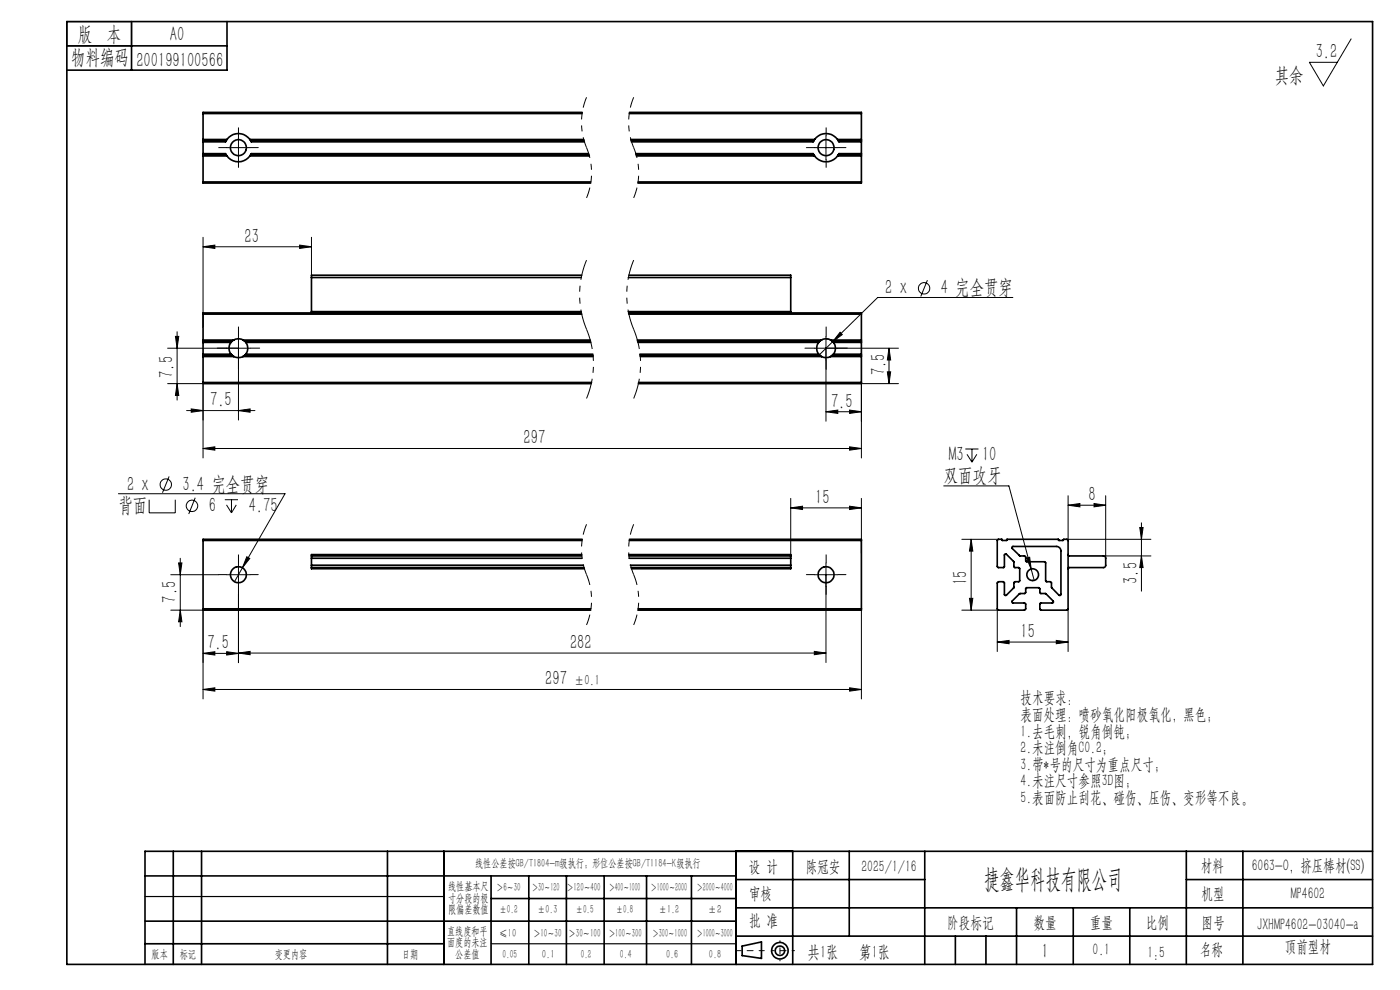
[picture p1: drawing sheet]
<svg xmlns="http://www.w3.org/2000/svg" width="297mm" height="210mm" viewBox="0 0 297 210" stroke-linecap="round" stroke-linejoin="round" font-family="sans-serif">
<g fill="none" stroke="#000" stroke-width=".21">
<path d="M286.6 8.2l-5.9 10-2.9-5h5.9M48.1 31.3h5M50.6 28.8v5M172.8 31.3h4.9M175.2 28.8v5M43.1 52.3l2.5-.3v.7zM43.1 50.3v19.2M43.1 52.3h23M63.6 52l2.5 .3-2.5 .4zM66.1 50.3v8.1M196.7 59.4l-1.4 3.5M35.6 73.9h17.5"/>
<path d="M37.2 71.4h.7l-.3 2.5zM37.6 70.4v14.5M50.6 71.4v17.7M175.2 71.4v18M175.3 71.9a2.08 2.08 0 0 1 1.5 .7M178.2 70.5l.5 .5-2 1.5zM188.2 78.9h.7l-.3 2.5zM188.6 73.9v7.5M188.6 73.9l.3 2.5h-.7zM190.6 73.9h-17.8M214.9 63.1h-28.7l-12.4 12.2M35.6 81.4h7.5v15.7"/>
<path d="M37.6 81.4l.3 2.5h-.7zM39.6 87.1h14.5M40.6 86.7l2.5 .4-2.5 .3zM43.1 95.1l2.5-.3v.7zM43.1 95.1h139.6M50.6 87.1l2.5-.4v.7zM175.2 87.3l2.5-.3v.7zM175.2 87.3h7.5M180.2 94.8l2.5 .3-2.5 .4zM180.2 87l2.5 .3-2.5 .4zM190.6 81.4h-7.9v15.7M204.8 95.2h2.8"/>
<path d="M205.1 96.4l1.1 1.6M206.2 95.2v2.8M207.2 96.4l-1 1.6M25.1 104.7h35.4l-9.1 15.7M31.6 106v2.8h5.6v-2.8M35.9 101.1l-1.4 3.4M37.9 119.4h.7l-.4 2.5zM38.2 118.4v14.5M41.4 105.6l-1.4 3.4M47.7 106h2.8M48 107.1l1.1 1.7M49.1 106v2.8"/>
<path d="M50.1 107.1l-1 1.7M50.6 119.4v5M52.4 118.1l.6 .4-1.6 1.9zM167.7 107.7l2.6-.3v.7zM167.7 105.7v11.9M167.7 107.7h15M175.2 119.4v21.1M180.2 107.4l2.5 .3-2.5 .4zM182.7 105.7v11.8M200.2 103.1h13.8l4.8 17.6M204 114.4h7.8M206 114.4l.4 2.5h-.7z"/>
<path d="M206 114.4v15M217.8 118.4l.6-.2 .4 2.5zM226.3 114.4h17.9M226.6 107.2l2.5-.4v.7zM226.6 105.2v9.4M226.6 107.2h8M232.1 106.8l2.5 .4-2.5 .3zM234.1 117.9h10.1M234.6 105.2v13.2M241.8 111.9h.7l-.4 2.5zM242.1 117.9l.4 2.5h-.7zM242.1 110.9v14.5"/>
<path d="M36.2 121.9h10.2M36.2 129.4h6.9v18.9M38.2 129.4l.4 2.5h-.7zM43.1 138.6l2.5-.4v.8zM43.1 138.6h7.5M48.1 138.2l2.5 .4-2.5 .4zM48.1 121.9h5M50.6 138.5l2.5-.3v.7zM50.6 126.1v14.5M50.6 138.5h124.6M51.4 120.4l-1.7 3M172.8 138.2l2.4 .3-2.4 .4z"/>
<path d="M172.8 121.9h4.9M182.7 129.4v18.9M204 129.4h7.8M205.7 126.9h.7l-.4 2.5zM211.6 136.2l2.5-.4v.8zM211.6 129.1v9.1M211.6 136.2h15M218.8 120.7l.6 2.4M224.1 135.8l2.5 .4-2.5 .4zM226.6 129.1v9.1M43.1 146.3l2.5-.4v.7zM43.1 146.3h139.6"/>
<path d="M180.2 145.9l2.5 .4-2.5 .3z"/>
<circle cx="196" cy="61.2" r="1.21"/>
<circle cx="35.2" cy="102.8" r="1.21"/>
<circle cx="40.7" cy="107.3" r="1.22"/>
</g>
<path d="M124.4 20.6a13.9 13.9 0 0 0 0 10.7M124.4 31.3a13.9 13.9 0 0 1 0 10.7M134.4 20.6a13.9 13.9 0 0 0 0 10.7M134.4 31.3a13.9 13.9 0 0 1 0 10.7M124.4 111.2a13.9 13.9 0 0 0 0 10.7M134.4 111.2a13.9 13.9 0 0 0 0 10.7M124.4 121.9a13.9 13.9 0 0 1 0 10.7M134.4 121.9a13.9 13.9 0 0 1 0 10.7" fill="none" stroke="#000" stroke-width=".21" stroke-dasharray="6.3 1.3 1.3 1.3 1.3 1.3" stroke-dashoffset="4" stroke-linecap="butt"/>
<path d="M124.4 55.2a19.1 19.1 0 0 0 0 14.6M134.4 55.2a19.1 19.1 0 0 0 0 14.6M124.4 69.8a19.1 19.1 0 0 1 0 14.7M134.4 69.8a19.1 19.1 0 0 1 0 14.7" fill="none" stroke="#000" stroke-width=".21" stroke-dasharray="6.3 1.3 1.3 1.3 1.3 1.3" stroke-dashoffset="2" stroke-linecap="butt"/>
<g fill="none" stroke="#000" stroke-width=".35">
<path d="M14.2 4.6h277v200h-277zM14.2 9.7h34M27.9 4.6v10.3M48.2 4.6v10.3h-34M43.1 32.8v.3M43.1 29.6v.2M43.1 38.6v.2h82.2M43.1 29.8v.3M43.1 32.6h4.7l.2 .2M43.1 32.6v.2M43.1 24.1v5.5M43.1 30.1v2.5"/>
<path d="M43.1 33.1v5.5M43.1 33.1h5.1M43.1 38.6h82.2M43.1 32.8h4.9M43.1 29.6h5.1M43.1 29.8h4.9M43.1 24.1h80.4M48 32.8l.2 .3M48 29.8l-.2 .3h-4.7M48.2 33.1a3 3 0 0 0 4.8 0M48.2 29.6l-.2 .2M48.2 29.6a2.97 2.97 0 0 1 4.8 0"/>
<path d="M53 29.6l.2 .2M53 33.1h72M53 29.6h70.8M53.2 32.8l-.2 .3M53.2 29.8l.1 .3h70.7M53.2 32.8h71.8M53.2 29.8h70.7M123.5 23.8h-80.4v.3M124.8 32.6h-71.5l-.1 .2M133.5 24.1h49.2M133.5 23.8h49.2v.3M133.8 29.6h39"/>
<path d="M133.9 29.8h38.7M134.9 32.6h37.6l.1 .2M134.9 32.8h37.7M135 33.1h37.8M135.4 38.6h47.3M172.6 32.8l.2 .3M172.6 29.8l-.1 .3h-38.6M172.8 33.1a3.1 3.1 0 0 0 4.9 0M172.8 29.6l-.2 .2M172.8 29.6a3 3 0 0 1 4.9 0M177.7 29.6l.1 .2M177.7 33.1h5"/>
<path d="M177.7 29.6h5M177.8 32.8l-.1 .3M177.8 29.8l.2 .3h4.7M177.8 32.8h4.9M177.8 29.8h4.9M182.7 29.6v.2M182.7 32.8v.3M182.7 38.6v.2h-47.4M182.7 32.6h-4.7l-.2 .2M182.7 32.6v.2M182.7 29.8v.3M182.7 24.1v5.5"/>
<path d="M182.7 30.1v2.5M182.7 33.1v5.5M66.1 58.9v7.2M66.1 58.9h57.2M123.4 58.4h-57.3v.5M133.3 58.9h34.4M133.4 58.4h34.3v.5M167.7 58.9v7.2M43.1 75.4v.2M43.1 72.1v.3M43.1 72.4v.2M43.1 75.1v.3"/>
<path d="M43.1 66.6v5.5M43.1 72.6v2.5M43.1 75.6v5.5M43.1 75.6h6.5M43.1 75.4h6.1M43.1 72.4h6.1M43.1 72.1h6.5M43.1 66.6h80.3M43.1 72.6h5.9M43.1 75.1h5.9M49 75.1l.2 .3M49 72.6a2.06 2.06 0 0 0 0 2.5"/>
<path d="M49.2 75.4l.4 .2M49.2 72.4l-.2 .2M49.6 75.6a2.03 2.03 0 0 0 1.9 0M49.6 72.1l-.4 .3M49.6 72.1a1.81 1.81 0 0 1 1.9 0M51.5 72.1l.4 .3M51.5 75.6h74.3M51.5 72.1h73.7M51.9 75.4l-.4 .2M51.9 72.4l.2 .2M51.9 75.4h73.9M51.9 72.4h73.4"/>
<path d="M52.1 75.1l-.2 .3M52.1 72.6a2.06 2.06 0 0 1 0 2.5M52.1 72.6h73.2M52.1 75.1h73.7M66.1 66.1v.3M66.1 66.1h57.2M123.3 66.4h-80.2v.2M133.3 66.1h34.4M133.3 66.4h49.4v.2M133.4 66.6h49.3M135.2 72.1h39.1M135.3 72.4h38.6"/>
<path d="M135.3 72.6h38.4M135.7 75.1h38M135.8 75.4h38.1M135.8 75.6h38.5M167.7 66.1v.3M173.7 75.1l.2 .3M173.7 72.6a2.06 2.06 0 0 0 0 2.5M173.9 75.4l.4 .2M173.9 72.4l-.2 .2M174.3 75.6a2.03 2.03 0 0 0 1.9 0M174.3 72.1l-.4 .3M174.3 72.1a1.81 1.81 0 0 1 1.9 0"/>
<path d="M176.2 72.1l.4 .3M176.2 75.6h6.5M176.2 72.1h6.5M176.6 75.4l-.4 .2M176.6 72.4l.2 .2M176.6 75.4h6.1M176.6 72.4h6.1M176.8 75.1l-.2 .3M176.8 72.6a2.06 2.06 0 0 1 0 2.5M176.8 72.6h5.9M176.8 75.1h5.9M182.7 75.4v.2"/>
<path d="M182.7 72.1v.3M182.7 72.4v.2M182.7 75.1v.3M182.7 66.6v5.5M182.7 72.6v2.5M182.7 75.6v5.5M43.1 81.1v.3h82.3M43.1 81.1h82.4M135.5 81.1h47.2M182.7 81.1v.3h-47.3M43.1 114.6h80.4M43.1 114.6v14.5"/>
<path d="M66.1 119.9v.5M66.1 117.9v.5M66.1 119.9h57.7M66.1 118.4h57.4M66.1 117.9h57.3M66.1 118.4v1.5M123.4 117.6h-57.3v.3M123.5 114.4h-80.4v.2M133.4 117.6h34.3v.3M133.4 117.9h34.3M133.5 118.4h34.2M133.5 114.6h49.2"/>
<path d="M133.5 114.4h49.2v.2M133.7 119.9h34M167.7 119.9v.5M167.7 117.9v.5M167.7 118.4v1.5M182.7 114.6v14.5M211.6 114.5l.9-.1 .1 .2h.9l.1-.2h10.9l.1 .2h.9l.2-.2 .8 .1 .1 14.7-.3 .2h-5.5l-.2-.2 .1-1.3h2.5a.24 .24 0 0 0 .3-.1 .24 .24 0 0 0-.1-.3l-1.5-1.6h-1.2l-.1-.1v-.9l-.2-.2h-2.7l-.1 .1v.9l-.2 .2h-1.1l-1.6 1.7 .1 .3h2.7l.1 .3v.9l-.2 .3h-5.7l-.1-.3v-5.5l.2-.2h1l.2 .1 .1 2.6 .3 .2 1.7-1.6v-1.1l.2-.2h.9l.1-.1v-2.7l-.2-.2h-.9l-.1-.1v-1.2l-1.6-1.5a.24 .24 0 0 0-.3-.1 .24 .24 0 0 0-.1 .2l-.1 2.6-1.3 .1-.1-.3zM214.7 116l9.4-.1a.96 .96 0 0 1 1 1v9.2l-.3 .2-1.7-1.6v-1.1l-.3-.2h-.8l-.2-.2v-3.9l-4-.1-.2-.2v-.9l-.2-.2h-1.1l-1.6-1.6zM226.6 117.6l.2 .3h7.4l.4 .4v1.7l-.4 .4h-7.4l-.2 .2M43.1 129.1v.3h82.2M43.1 129.1h82.2M66.1 120.4v.2h57.9"/>
<path d="M66.1 120.4h57.8M133.9 120.4h33.8M135.4 129.1h47.3M167.7 120.4v.2h-33.8M182.7 129.1v.3h-47.4M30.8 195.4h125.4M30.8 185.8h125.4M36.8 180.6v24M42.8 180.6v24M82.2 180.6v24M94.2 180.6v24M104.2 185.8v18.8"/>
<path d="M104.2 190.6h52M112.2 185.8v18.8M120.2 185.8v18.8M128.2 185.8v18.8M137.2 185.8v18.8M146.7 185.8v18.8M156.2 180.6v24M156.2 186.6h40M156.2 198.6h135M156.2 192.6h135M168.2 180.6v24M180.2 180.6v18"/>
<path d="M196.2 180.6v24M202.7 198.6v6M209.2 198.6v6M215.7 192.6v12M227.7 192.6v12M239.7 192.6v12M251.7 186.6h39.5M251.7 180.6v24M263.7 180.6v24M291.2 180.6h-260.4v24M30.8 200.2h63.4M157.4 200.7l4.1-.9v3.5l-4.1-.6z"/>
<circle cx="50.6" cy="31.3" r="1.69"/>
<circle cx="175.2" cy="31.3" r="1.7"/>
<circle cx="50.6" cy="121.9" r="1.69"/>
<circle cx="175.2" cy="121.9" r="1.69"/>
<circle cx="219.1" cy="121.9" r="1.24"/>
<circle cx="165.5" cy="201.7" r="1.74"/>
<circle cx="165.5" cy="201.7" r="1"/>
</g>
<g fill="none" stroke="#000" stroke-width=".21" stroke-dasharray="15.2 1.3 1.3 1.3">
<path d="M48.1 31.3h-1.7M50.6 28.8v-1.7M50.6 33.8v1.7M53.1 31.3h1.7M172.8 31.3h-1.7M175.3 28.8v-1.7M175.3 33.8v1.7M177.8 31.3h1.7M48.1 73.8h-2M50.6 71.3v-2M50.6 76.3v2M53.1 73.8h2"/>
<path d="M172.8 73.8h-2M175.3 71.3v-2M175.3 76.3v2M177.8 73.8h2M50.6 119.4v-1.7M175.3 119.4v-1.7M48.1 121.9h-1.7M50.6 124.4v1.7M53.1 121.9h1.7M172.8 121.9h-1.7M175.3 124.4v1.7M177.8 121.9h1.7"/>
</g>
<path d="M162.1 201.7h-6" fill="none" stroke="#000" stroke-width=".21" stroke-dasharray="15.2 1.3 1.3 1.3" stroke-dashoffset="14.1"/>
<path d="M168.5 201.7h-4.8" fill="none" stroke="#000" stroke-width=".21" stroke-dasharray="15.2 1.3 1.3 1.3" stroke-dashoffset="14.7"/>
<path d="M165.5 199.6v4.2" fill="none" stroke="#000" stroke-width=".21" stroke-dasharray="15.2 1.3 1.3 1.3" stroke-dashoffset="15"/>
<path d="M14.2 4.6h13.7v5.1h-13.7zM30.8 190.2h63.4M30.8 204.6h63.4M104.2 200.2h52" fill="none" stroke="#000" stroke-width=".25"/>
<g fill="#000">
<path d="M206 114.4l.4 2.5h-.7zM205.7 126.9h.7l-.4 2.5z"/>
<path d="M226.6 107.2l2.5-.4v.7zM232.1 106.8l2.5 .4-2.5 .3z"/>
<path d="M37.9 119.4h.7l-.4 2.5zM38.2 129.4l.4 2.5h-.7zM241.8 111.9h.7l-.4 2.5zM242.1 117.9l.4 2.5h-.7zM188.6 73.9l.3 2.5h-.7zM188.2 78.9h.7l-.3 2.5zM37.2 71.4h.7l-.3 2.5zM37.6 81.4l.3 2.5h-.7z"/>
<path d="M48.1 138.2l2.5 .4-2.5 .4zM43.1 138.6l2.5-.4v.8zM172.8 138.2l2.4 .3-2.4 .4zM50.6 138.5l2.5-.3v.7zM63.6 52l2.5 .3-2.5 .4zM43.1 52.3l2.5-.3v.7zM50.6 87.1l2.5-.4v.7zM40.6 86.7l2.5 .4-2.5 .3z"/>
<path d="M224.1 135.8l2.5 .4-2.5 .4zM211.6 136.2l2.5-.4v.8z"/>
<path d="M43.1 146.3l2.5-.4v.7zM180.2 145.9l2.5 .4-2.5 .3zM52.4 118.1l-1 2.3 1.6-1.9zM167.7 107.7l2.6-.3v.7zM180.2 107.4l2.5 .3-2.5 .4zM217.8 118.4l1 2.3-.4-2.5zM43.1 95.1l2.5-.3v.7zM180.2 94.8l2.5 .3-2.5 .4zM175.2 87.3l2.5-.3v.7zM180.2 87l2.5 .3-2.5 .4zM178.2 70.5l-1.5 2 2-1.5z"/>
</g>
<text font-size="5.6" x="208.8" y="188.3">捷鑫华科技有限公司</text>
<g font-size="4.4">
<text x="16.5" y="8.6">版 本</text>
<text x="36.1" y="8.6">A0</text>
<text x="15.1" y="13.7">物料编码</text>
<text x="28.9" y="14.2">200199100566</text>
<text x="270.5" y="17.3">其余</text>
<text x="279.1" y="12.3">3.2</text>
<text x="51.9" y="51.5">23</text>
<text x="187.8" y="62.4">2 x</text>
<text x="199.6" y="62.4">4 完全贯穿</text>
<text x="36.7" y="80.1" transform="rotate(-90 36.7 80.1)">7.5</text>
<text x="187.8" y="79.6" transform="rotate(-90 187.8 79.6)">7.5</text>
<text x="44.6" y="86.2">7.5</text>
<text x="176.3" y="86.4">7.5</text>
<text x="111.1" y="94.3">297</text>
<text x="201.3" y="97.8">M3</text>
<text x="208.3" y="97.8">10</text>
<text x="26.9" y="104.1">2 x</text>
<text x="38.7" y="104.1">3.4 完全贯穿</text>
<text x="172.9" y="106.8">15</text>
<text x="200.2" y="102.2">双面攻牙</text>
<text x="230.9" y="106.3">8</text>
<text x="25.1" y="108.6">背面</text>
<text x="44.3" y="108.6">6</text>
<text x="52.8" y="108.6">4.75</text>
<text x="205.2" y="124.2" transform="rotate(-90 205.2 124.2)">15</text>
<text x="241.3" y="123.9" transform="rotate(-90 241.3 123.9)">3.5</text>
<text x="37.4" y="127.8" transform="rotate(-90 37.4 127.8)">7.5</text>
<text x="44" y="137.7">7.5</text>
<text x="120.9" y="137.6">282</text>
<text x="216.5" y="135.3">15</text>
<text x="115.7" y="145.4">297</text>
<text x="221" y="203.2">1</text>
</g>
<g font-size="3.8">
<text x="171.3" y="203.2">共1张</text>
<text x="182.3" y="203.2">第1张</text>
</g>
<g font-size="3.5">
<text x="216.5" y="149.2">技术要求：</text>
<text x="216.5" y="152.7">表面处理：喷砂氧化阳极氧化，黑色；</text>
<text x="216.5" y="156.2">1.去毛刺，锐角倒钝；</text>
<text x="216.5" y="159.8">2.未注倒角C0.2；</text>
<text x="216.5" y="163.3">3.带*号的尺寸为重点尺寸；</text>
<text x="216.5" y="166.8">4.未注尺寸参照3D图；</text>
<text x="216.5" y="170.4">5.表面防止刮花、碰伤、压伤、变形等不良。</text>
<text x="158.9" y="184.9">设 计</text>
<text x="170.9" y="184.9">陈冠安</text>
<text x="182.7" y="184.9">2025/1/16</text>
<text x="254.7" y="184.7">材料</text>
<text x="265.5" y="184.7">6063-O，挤压棒材(SS)</text>
<text x="158.9" y="190.8">审核</text>
<text x="254.9" y="190.7">机型</text>
<text x="273.8" y="190.8">MP4602</text>
<text x="158.9" y="196.5">批 准</text>
<text x="200.9" y="196.9">阶段标记</text>
<text x="219.3" y="196.9">数量</text>
<text x="231.2" y="196.9">重量</text>
<text x="243.1" y="196.9">比例</text>
<text x="254.9" y="196.9">图号</text>
<text x="266.7" y="197.3">JXHMP4602-03040-a</text>
<text x="231.8" y="202.5">0.1</text>
<text x="243.4" y="203.2">1:5</text>
<text x="254.5" y="202.5">名称</text>
<text x="272.5" y="201.8">顶前型材</text>
</g>
<text font-size="3.1" x="121.8" y="145.4">±0.1</text>
<g font-size="2.5">
<text x="100.8" y="184">线性公差按GB/T1804-m级执行；形位公差按GB/T1184-K级执行</text>
<text x="95.1" y="188.8">线性基本尺</text>
<text x="95.1" y="191.3">寸分段的极</text>
<text x="105.3" y="189.1">＞6～30</text>
<text x="112.9" y="189.1">＞30～120</text>
<text x="120.2" y="188.9">＞120～400</text>
<text x="129.2" y="188.9">＞400～1000</text>
<text x="138.1" y="189.1">＞1000～2000</text>
<text x="147.8" y="189.1">＞2000～4000</text>
<text x="95.1" y="193.8">限偏差数值</text>
<text x="105.9" y="193.8">±0.2</text>
<text x="114.1" y="193.8">±0.3</text>
<text x="122.2" y="193.8">±0.5</text>
<text x="130.7" y="193.8">±0.8</text>
<text x="139.8" y="193.8">±1.2</text>
<text x="150.2" y="193.8">±2</text>
<text x="32.2" y="203.2">版本</text>
<text x="38.1" y="203.2">标记</text>
<text x="58.3" y="203.2">变更内容</text>
<text x="85.3" y="203.2">日期</text>
<text x="94.8" y="198.3">直线度和平</text>
<text x="94.8" y="200.7">面度的未注</text>
<text x="96.6" y="203.2">公差值</text>
<text x="105.9" y="198.7">≤10</text>
<text x="106.6" y="203.2">0.05</text>
<text x="113.2" y="198.7">＞10～30</text>
<text x="115" y="203.2">0.1</text>
<text x="120.6" y="198.7">＞30～100</text>
<text x="123.2" y="203.2">0.2</text>
<text x="129.1" y="198.7">＞100～300</text>
<text x="131.5" y="203.2">0.4</text>
<text x="138.4" y="198.7">＞300～1000</text>
<text x="141.3" y="203.2">0.6</text>
<text x="147.8" y="198.7">＞1000～3000</text>
<text x="150.4" y="203.2">0.8</text>
</g>
</svg>
